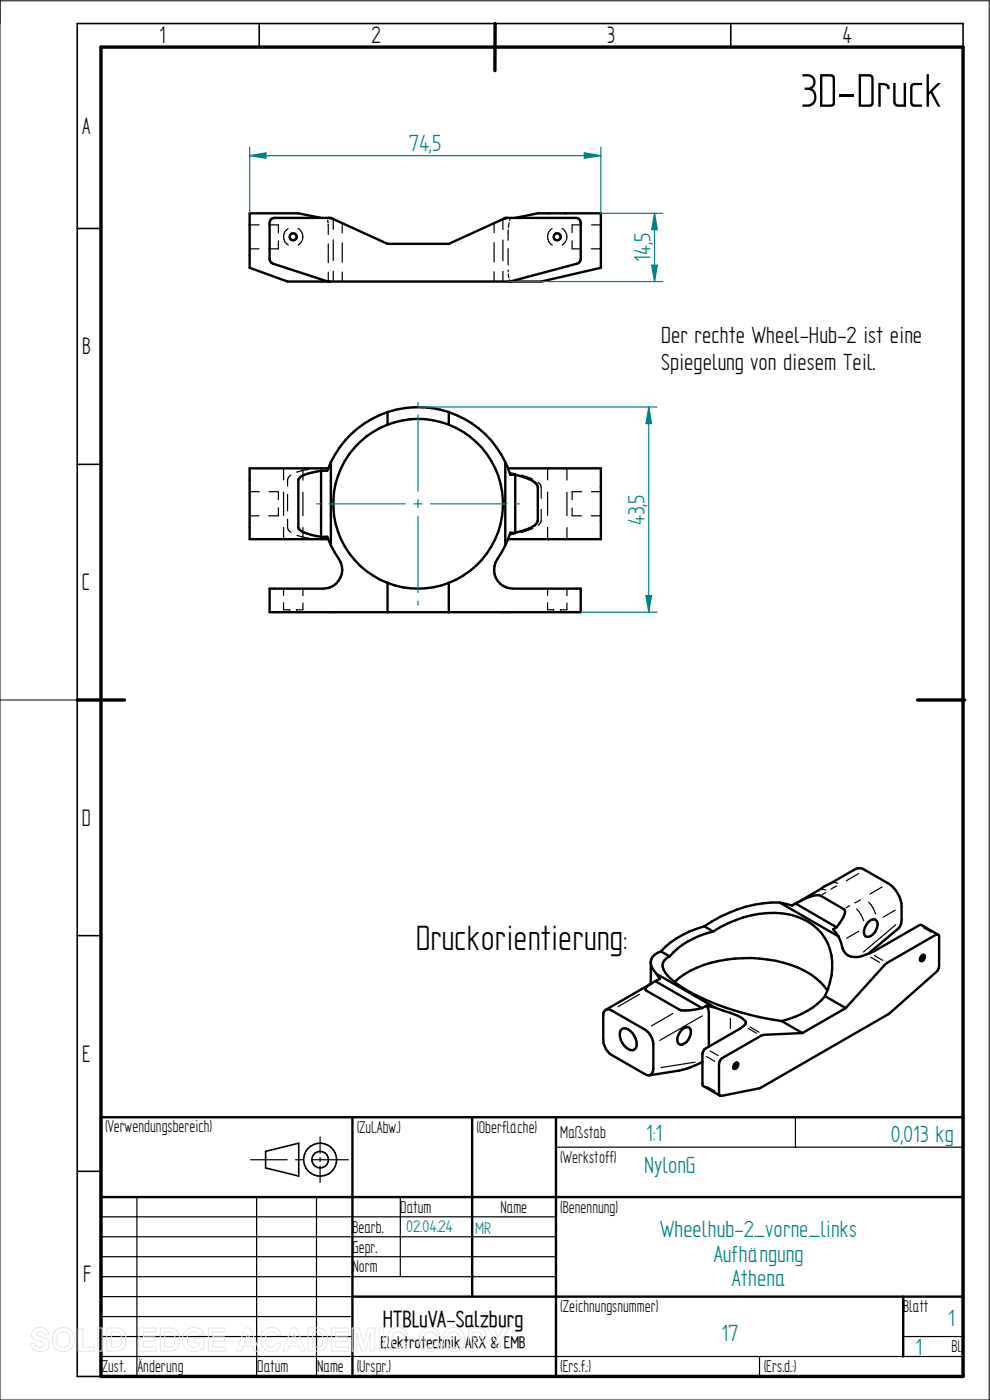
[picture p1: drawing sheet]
<svg xmlns="http://www.w3.org/2000/svg" width="210mm" height="297mm" viewBox="0 0 210 297" stroke-linecap="round" stroke-linejoin="round" font-family="sans-serif">
<path d="M0 0v297h209.8v-296.8h-209.8M0 148.5h16.4" fill="none" stroke="#000" stroke-width=".21"/>
<g fill="none" stroke="#000" stroke-width=".34">
<path d="M55 5v5M105 5v5M155 5v5M204.3 10v-5h-187.9v287h5M16.4 48.5h5M16.4 98.5h5M16.4 148.5h5M16.4 198.5h5M16.4 248.5h5M56.3 244.3l7.1-1.8v7l-7.1-1.7z"/>
<circle cx="67.9" cy="246" r="3.5"/>
<circle cx="67.9" cy="246" r="1.76"/>
</g>
<path d="M21.4 10h182.9v282h-182.9zM105 5v10M16.4 148.5h10M194.6 148.5h10" fill="none" stroke="#000" stroke-width=".72"/>
<g fill="none" stroke="#000" stroke-width=".51">
<path d="M68.1 46.2l-4.8-.9h-10.3v11.5l8 2.9h47.4l14.5-4 .3-.8v-7.7a1.01 1.01 0 0 0-1-1h-15l-.4 .2M69.8 46.2l.8 .2M70.6 46.4l-.4-.2h-12a1.01 1.01 0 0 0-1 1v7.8l.3 .7 11.8 3.9 .6 .1M70.6 46.4l11.6 5.3h13l11.6-5.3M107.7 46.2l-.9 .2M109.3 46.2l4.8-.9h13.4v11.5l-12.7 2.9h-6.7M68.1 99.9l-2.8 .6a2.58 2.58 0 0 0-2 1.4v10a2.25 2.25 0 0 0 2 1.3l2.8 .7M68.1 99.9v14M69.6 99.4h-16.6v15h16.6M70.2 98l-.8 1.9h-1.3M70.2 98v17.7M82.2 87.4v2.7"/>
<path d="M82.2 87.4a20.9 20.9 0 0 1 13 0M82.2 87.4a20.7 20.7 0 0 0-12 10.6M82.2 90.1a18 18 0 0 0-11.5 16.8 18 18 0 0 0 11.5 16.8M82.2 90.1a17.8 17.8 0 0 1 13 0M95.2 87.4v2.7M95.2 87.4a20.5 20.5 0 0 1 12 10.6M95.2 90.1a18 18 0 0 1 11.5 16.8 18 18 0 0 1-11.5 16.8M107.2 98l.6 1.4M107.2 98v17.7M107.8 99.4h19.7v15h-19.7M107.8 99.4l.4 1.3h1.1M68.1 113.9h1.3l.8 1.8"/>
<path d="M70.2 115.7l.8 1.5a5.7 5.7 0 0 1 1.5 4.6 4.1 4.1 0 0 1-3.9 3.1h-11.4v5h66v-5h-14.4a4 4 0 0 1-3.3-6.3l1.7-2.9M107.8 114.4l-.6 1.3M109.3 113h-1.1l-.4 1.4M109.3 100.7l2 .6a4.6 4.6 0 0 1 2.7 1.7l.1 7.4a1.9 1.9 0 0 1-1.2 1.4l-3.6 1.2M109.3 100.7v12.3M82.2 123.7v6.2M82.2 123.7a17.8 17.8 0 0 0 13 0M95.2 123.7v6.2M149.4 196.5a19.7 19.7 0 0 0-9.2 5.3M149.4 196.5l1.9 1.1M151.3 197.6a21.8 21.8 0 0 1 17.4-3.2 10.8 10.8 0 0 1 7.7 12.5l-.8 2.9-.6 1.5M151.3 197.6a17.1 17.1 0 0 0-9.2 5.3"/>
<path d="M165.4 191.5l2.6 .6M165.4 191.5a26.9 26.9 0 0 0-16 5M165.4 191.5l12.5 7.2M168 192.1l13.5-7.7a1.99 1.99 0 0 1 2 .2l4.9 2.8a6.4 6.4 0 0 1 2.9 4.9v2.9l-.3 1.3-.4 .4-6.3 5.4M168.8 191.7l2.1-1.1a5.3 5.3 0 0 1 3.1-.6l5 2.9a1.12 1.12 0 0 1 0 1.5l-1.5 2.3M168.8 191.7l8.7 5M168.8 191.7l-.8 .4M177.5 196.7l-.8 .4 1.2 1.6M184.1 195.7a1.28 1.28 0 0 1 1.9-.3 2.6 2.6 0 0 1-2.1 3.4 1.29 1.29 0 0 1-.4-2zM199 198.3l-3.8-2.1-10.6 6a6.9 6.9 0 0 1-4.1 .7 2.56 2.56 0 0 1-1.8-1.7l-.8-2.5M199 198.3l.2 .5v6.2l-.2 .8-10.7 9.4-27.2 15.7-8.3 1.6-.3-.5v-6.3a1.66 1.66 0 0 1 .7-1.2l8.8-5 8.2-.3M199 198.3h-.5l-10.3 6-8.8 9.6"/>
<path d="M128.5 214.2h.8l.5 .2 7 4a4.1 4.1 0 0 1 1.8 3.1v5.2a1.24 1.24 0 0 1-.9 1.4M128.5 214.2l-.5 .7v.5v5.2a3.9 3.9 0 0 0 1.8 3.2l7 4.1 .9 .2M131.7 218.5a1.28 1.28 0 0 1 2 .2 3.4 3.4 0 0 1 1.1 3.7 1.09 1.09 0 0 1-1.5 .1 3.4 3.4 0 0 1-1.6-4zM138 204.1v4.6M138.3 208.6l-9.8 5.6M139 208.2l-1.2 .7a1.17 1.17 0 0 0-.9 1.1l7.5 4.3 2.6-.1 1.9-.3M139 208.2l9.9 5.7M139.2 206.6l.8 1-1 .6M139.2 206.6l12.5 7.2M140.2 201.8l1.9 1.1M140.2 201.8a2.4 2.4 0 0 0-2 1.6 2.4 2.4 0 0 0 .5 2.5l.5 .7M142.1 202.9a2.09 2.09 0 0 0-1 3.5 21.4 21.4 0 0 0 8.1 5.5 61.9 61.9 0 0 0 16.6 4.7"/>
<path d="M143.1 208.3a22 22 0 0 1 14.5-5 25.6 25.6 0 0 1 14.3 3.4 12.5 12.5 0 0 1 3.6 3.4M144.6 218.5a1.23 1.23 0 0 1 1.8-.3 2.77 2.77 0 0 1-2 3.5 1.38 1.38 0 0 1-.4-2.2zM149.9 213.4l.3 .6 .2 .7v7.3M149.9 213.4l1.8 .4M149.9 213.4l-1 .5M151.7 213.8l4 1.4 1.4 .6a1.74 1.74 0 0 1 1.1 1.3l-1.1 1.1-7.4 4.2a1.66 1.66 0 0 0-.7 1.2l.1 6.7 3.6 2.2M165.8 216.6l4.4 2.6M175 211.3l4.4 2.6M175 211.3a16.7 16.7 0 0 1-9.2 5.3M179.4 213.9l-9.2 5.3M195.6 202.7l.4-.1a.93 .93 0 0 1-.6 1.3l-.2-.1a.91 .91 0 0 1 .4-1.1zM195.8 202.6a.98 .98 0 0 1-.6 1.1"/>
<path d="M21.4 237h182.9v55h-182.9zM74.8 237v55M100.2 237v38.1M117.9 237v55M149 225.3l-1.7 .8-2.5 .8-7.1 1.2M156 225.6l.5-.1a.82 .82 0 0 1-.1 .9 .82 .82 0 0 1-.8 .3 1.11 1.11 0 0 1 .4-1.1zM156.3 225.4l-.1 .6-.6 .6M21.4 254h182.9M74.8 275.1h129.5M191.6 275.1v12.7"/>
<circle cx="62.2" cy="50.2" r=".75"/>
<circle cx="118.2" cy="50.2" r=".75"/>
</g>
<g fill="none" stroke="#000" stroke-width=".25">
<path d="M53 47.7h2M53 52.8h1.9M57.1 47.7h2v1.7M59.1 51.1v1.7h-2.1M61.1 48.5a2.01 2.01 0 0 0 .1 3.5M63.2 48.5a2.01 2.01 0 0 1 0 3.5M69.4 46.2l.1 .2M69.5 46.7l.1 .5M69.6 47.5v2.2M69.6 51.8v3.9M69.6 57.8v1.9M70.7 46.5v2.1"/>
<path d="M70.7 50.9v4.4M70.7 57.5v2.2M72.6 47.3v2.1M72.6 51.5v4.1M72.6 57.7v2M104.8 47.3v2.1M104.8 51.5v4.1M104.8 57.7v2M106.7 46.5v2.2M106.7 50.9v4.4M106.7 57.6v2.1M107.8 52.7v3.5"/>
<path d="M107.8 57.3v.4M107.8 59.7h.1M107.8 48.8v2.2M107.8 58.1l.1 .8M108 47.3l-.1 .9M108 59.7h.1M108 59.4l.1 .3M108.2 46.2l-.1 .5M117.1 48.5a2.01 2.01 0 0 0 .1 3.5M119.2 48.5a2.01 2.01 0 0 1 .1 3.5M121.4 51.1v1.7h2M123.4 47.7h-2v1.7"/>
<path d="M125.4 52.8h2.1M125.5 47.7h2M60.2 99.4v2.4M64.3 99.4v2.5M65.5 99.6l-2.6 .6M68.3 99.4h-1.4M116.2 99.4v2.4M120.3 99.4v2.5M53 104.3h2M53 109.4h1.9M57.1 104.3h2v1.7M59.1 107.7v1.7h-2.1"/>
<path d="M60.2 104.4v4.9M60.2 111.9v2.5M61 104.9v3.5M61 110.2l.1 2.1 .6 .6M61.7 100.8l-.6 .7-.1 1.6M63 113.6l2.6 .6M64.3 104.4v5M64.3 111.9v2.5M67 114.3l1.3 .1M107.9 114.1l-.1 .3M108.1 100.2l1.2 .3M109.3 113.2l-1.2 .3-.1 .2"/>
<path d="M110.6 100.8l2.4 .8M110.7 112.9h.1M113 112.1l-2.3 .8M114.1 102.3l.6 .7 .1 .4v2.3M114.8 108.1v2.3l-.1 .4-.5 .6M116.2 104.4v4.9M116.2 111.9v2.5M120.3 104.4v5M120.3 111.9v2.5M121.4 107.8v1.6h2M123.4 104.3h-2v1.7M125.4 109.4h2.1"/>
<path d="M125.5 104.3h2M60.2 127.9v1.5h1.3v.1M60.2 124.9v1.4M61.5 129.7v.2M62.9 129.4v.1M62.9 129.8v.1M64.3 127.9v1.5h-1.4M64.3 124.9v1.5M116.2 127.9v1.5h1.3M116.2 124.9v1.4M117.4 129.4v.1M117.4 129.7v.2"/>
<path d="M119 129.4v.1M119 129.8v.1M120.3 127.9v1.5h-1.4M120.3 124.9v1.5M174.2 188.7l1 .1M175.2 189.3l-.7 .5M176.7 187.2l1 .2M177.5 188l-1.2 .6M180.2 192.2l-.7 .4M181.7 192.9a6.1 6.1 0 0 1 1.5 2.4M182.1 185.3l-2.6 1.6M182.2 197.6l-2.6 1.5"/>
<path d="M182.5 190.9l-1.2 .7M184.3 191.4a5.9 5.9 0 0 1 1.4 2.5M187.1 188.2l-2.6 1.5M189.9 193.1l-2.6 1.5M190 196.2l-6.8 5.8M195.9 196.8l1.7 1M135.6 210.9l-4.5 2.7M142.7 215l-4.5 2.6M149 215.5l-9 5.2M154.9 216v2.2M158.7 218.1l1.8 1.1M159.1 217.9l1.9 1.1"/>
<path d="M184.7 203.1l1.9 1.1M185.5 202.7l1.8 1.1M147.4 225.3l-7.2 1.2M149.9 224.2l1.7 1M149.9 230.5l1.8 1M150.6 223l1.8 .9M168.7 237v6.4M21.4 258.1h96.5M29 254v38M53.1 246h7.8M54.4 254v38M62.7 246h1.7"/>
<path d="M66.2 246h7.7M67.1 254v38M67.9 241.2v3.5M67.9 245.6v.8M67.9 247.4v3.5M84.9 254v16.8M117.9 243.4h86.4M21.4 270.8h96.5M21.4 266.6h96.5M21.4 262.4h96.5M21.4 275.1h53.4M21.4 279.3h53.4"/>
<path d="M21.4 287.8h182.9M21.4 283.5h53.4M161.1 287.8v4.2M191.6 283.5h12.7"/>
</g>
<g fill="#000">
<circle cx="69.6" cy="59.7" r=".25"/>
<circle cx="108.1" cy="59.7" r=".25"/>
</g>
<path d="M53 31.2v14.1M53 33l3.4-.6v1.2zM127.5 31.2v14.1" fill="none" stroke="#008080" stroke-width=".25"/>
<path d="M53 33l3.4-.6v1.2z" fill="#008080"/>
<path d="M124 32.4l3.5 .6-3.5 .6z" fill="none" stroke="#008080" stroke-width=".25"/>
<path d="M124 32.4l3.5 .6-3.5 .6z" fill="#008080"/>
<path d="M53 33h74.5M107.8 59.7h32.8M127.5 45.3h13.1M138.9 45.3l.5 3.4h-1.1z" fill="none" stroke="#008080" stroke-width=".25"/>
<path d="M138.9 45.3l.5 3.4h-1.1z" fill="#008080"/>
<path d="M138.3 56.3h1.1l-.5 3.4z" fill="none" stroke="#008080" stroke-width=".25"/>
<path d="M138.3 56.3h1.1l-.5 3.4z" fill="#008080"/>
<path d="M138.9 45.3v14.4M88.7 86.4h50.7M123.2 129.9h16.2M137 126.4h1.2l-.6 3.5z" fill="none" stroke="#008080" stroke-width=".25"/>
<path d="M137 126.4h1.2l-.6 3.5z" fill="#008080"/>
<path d="M137.6 86.4l.6 3.5h-1.2z" fill="none" stroke="#008080" stroke-width=".25"/>
<path d="M137.6 86.4l.6 3.5h-1.2z" fill="#008080"/>
<path d="M88.7 85.4v.8M88.7 88v16.2M137.6 86.4v43.5M67.2 106.9h.8M69.8 106.9h16.2M87.8 106.9h1.7M88.7 106v1.7M88.7 109.5v16.2M91.3 106.9h16.2M109.3 106.9h.9M88.7 127.5v.9" fill="none" stroke="#008080" stroke-width=".25"/>
<g fill="none" stroke="#e6e6e6" stroke-width=".21">
<path d="M7.1 282.1a2.02 2.02 0 0 1 3.1 .7l.1 .4h-.9a.9 .9 0 0 0-.8-.7 .9 .9 0 0 0-.9 .5l.1 .3 .5 .2a2.15 2.15 0 0 1 2.1 1.4 1.72 1.72 0 0 1-2.3 1.8l-.7-.2-.7-.7-.2-.8 1-.1a1.06 1.06 0 0 0 .9 1 1.06 1.06 0 0 0 1.1-.7 1.66 1.66 0 0 0-1.6-.8 1.37 1.37 0 0 1-.8-2.3zM11.8 282.3a2.46 2.46 0 0 1 3.1-.2 2.46 2.46 0 0 1 .8 3 2.4 2.4 0 0 1-3.1 1.5 2.4 2.4 0 0 1-1.5-3.1l.2-.5zM12.4 282.9a1.39 1.39 0 0 1 1.7-.3 1.39 1.39 0 0 1 .7 1.6 1.41 1.41 0 0 1-1.4 1.7 1.41 1.41 0 0 1-1.3-1.7l.1-.8zM16.6 281.8h1v4h2.4v.8h-3.4zM20.7 281.7h1v4.9h-1zM22.6 281.7h1.9a2.2 2.2 0 0 1 2.2 2.8 2.02 2.02 0 0 1-2.2 2.1h-1.9zM23.6 282.6a1.8 1.8 0 0 1 2 .5 2.09 2.09 0 0 1-.4 2.6l-1.6 .1zM29.5 281.7h3.6v.9h-2.7v1h2.5v.9h-2.5v1.3h2.7v.8h-3.6zM34 281.7h1.8a2.2 2.2 0 0 1 2.3 2.8 2.02 2.02 0 0 1-2.2 2.1h-1.9zM35 282.6a1.8 1.8 0 0 1 1.9 .5 2.09 2.09 0 0 1-.4 2.6l-1.5 .1zM39.4 282.3a2.33 2.33 0 0 1 3.8 .8l-1 .2a1.37 1.37 0 0 0-1.6-.7 1.37 1.37 0 0 0-.9 1.5 1.56 1.56 0 0 0 .8 1.6 1.56 1.56 0 0 0 1.8-.2v-.6h-1.2v-.9h2.2v2a2.65 2.65 0 0 1-3.1 .5 2.65 2.65 0 0 1-1.5-2.7l.3-1zM44.2 281.7h3.6v.9h-2.6v1h2.4v.9h-2.4v1.3h2.7v.8h-3.7z"/>
<path d="M52 281.7h1.1l1.9 4.9h-1l-.4-1.1h-2l-.4 1.1h-1.1zM52.6 282.9l.6 1.8h-1.3zM56 282.3a2.12 2.12 0 0 1 3.6 .8l-1 .2a1.24 1.24 0 0 0-1.6-.7 1.24 1.24 0 0 0-.7 1.6 1.28 1.28 0 0 0 .4 1.4 1.28 1.28 0 0 0 1.6 0l.4-.8 .9 .3a2.19 2.19 0 0 1-2.5 1.6 2.19 2.19 0 0 1-1.8-2.5l.1-.9zM61.9 281.7h1l2 4.9h-1.1l-.4-1.1h-2l-.4 1.1h-1.1zM62.4 282.9l.7 1.8h-1.4zM65.4 281.7h1.8a2.2 2.2 0 0 1 2.3 2.8 2.02 2.02 0 0 1-2.3 2.1h-1.8zM66.3 282.6a1.8 1.8 0 0 1 2 .5 2.09 2.09 0 0 1-.4 2.6l-1.6 .1zM70.3 281.7h3.6v.9h-2.7v1h2.5v.9h-2.5v1.3h2.8v.8h-3.7zM74.7 281.7h1.5l.9 3.4 .9-3.4h1.5v4.9h-.9l-.1-3.8-.9 3.8h-1l-.9-3.8-.1 3.8h-.9zM80.4 281.7h1v4.9h-1zM82.8 282.3a2.12 2.12 0 0 1 3.6 .8l-.9 .2a1.24 1.24 0 0 0-1.6-.7 1.24 1.24 0 0 0-.8 1.6 1.28 1.28 0 0 0 .5 1.4 1.28 1.28 0 0 0 1.5 0l.4-.8 .9 .3a2.19 2.19 0 0 1-2.5 1.6 2.19 2.19 0 0 1-1.7-2.5l.1-.9zM89.6 282.3a2.12 2.12 0 0 1 3.6 .8l-.9 .2a1.24 1.24 0 0 0-1.6-.7 1.24 1.24 0 0 0-.7 1.6 1.28 1.28 0 0 0 .4 1.4 1.28 1.28 0 0 0 1.5 0l.4-.8 1 .3a2.19 2.19 0 0 1-2.6 1.6 2.19 2.19 0 0 1-1.7-2.5l.1-.9z"/>
<path d="M94.6 282.3a2.46 2.46 0 0 1 3.1-.2 2.46 2.46 0 0 1 .8 3 2.4 2.4 0 0 1-3.1 1.5 2.4 2.4 0 0 1-1.4-3.1l.1-.5zM95.2 282.9a1.39 1.39 0 0 1 1.7-.3 1.39 1.39 0 0 1 .7 1.6 1.41 1.41 0 0 1-1.3 1.7 1.41 1.41 0 0 1-1.4-1.7l.1-.8zM99.4 281.7h1.6a1.61 1.61 0 0 1 2.1 1.5 1.62 1.62 0 0 1-2.1 1.6h-.6v1.8h-1zM100.4 282.6a1.62 1.62 0 0 1 1.7 .3 .7 .7 0 0 1-.1 .8 .7 .7 0 0 1-.7 .2h-.9zM103.4 281.7h1.1l1.2 2 1.1-2h1.2l-1.8 2.9v2h-1v-2z"/>
</g>
<text font-size="11.3" x="169.8" y="22.6">3D-Druck</text>
<text font-size="8.4" x="88.2" y="201.6">Druckorientierung:</text>
<g font-size="5.7">
<text x="33.8" y="9.2">1</text>
<text x="78.8" y="9.2">2</text>
<text x="128.8" y="9.2">3</text>
<text x="178.8" y="9.2">4</text>
<text x="17.4" y="28.4">A</text>
<text x="17.4" y="75.2">B</text>
<text x="17.4" y="125.2">C</text>
<text x="17.4" y="175.2">D</text>
<text x="17.4" y="225.2">E</text>
<text x="17.6" y="271.9">F</text>
</g>
<g font-size="5.6" fill="#008080">
<text x="86.7" y="32.1">74,5</text>
<text x="138" y="55.5" transform="rotate(-90 138 55.5)">14,5</text>
<text x="136.7" y="111.4" transform="rotate(-90 136.7 111.4)">43,5</text>
<text x="137.1" y="242">1:1</text>
<text x="189" y="242.2">0,013 kg</text>
<text x="136.7" y="248.8">NylonG</text>
<text x="140" y="262.4">Wheelhub-2_vorne_links</text>
<text x="151.4" y="267.6">Aufhängung</text>
<text x="155.3" y="272.9">Athena</text>
<text x="201.2" y="281.3">1</text>
<text x="153" y="284.6">17</text>
<text x="194.2" y="287.4">1</text>
</g>
<g font-size="5.6">
<text x="140.3" y="72.7">Der rechte Wheel-Hub-2 ist eine</text>
<text x="140.3" y="78.5">Spiegelung von diesem Teil.</text>
</g>
<text font-size="5.5" x="81.2" y="281.5">HTBLuVA-Salzburg</text>
<g font-size="4.1">
<text x="22.3" y="240.2">(Verwendungsbereich)</text>
<text x="75.7" y="240.4">(Zul.Abw.)</text>
<text x="101.1" y="240.4">(Oberfläche)</text>
<text x="118.8" y="241.4">Maßstab</text>
<text x="118.8" y="246.7">(Werkstoff)</text>
<text x="84.9" y="257.3">Datum</text>
<text x="106.2" y="257.3">Name</text>
<text x="118.8" y="257.3">(Benennung)</text>
<text x="74.8" y="261.5">Bearb.</text>
<text x="74.8" y="265.7">Gepr.</text>
<text x="74.8" y="270">Norm</text>
<text x="118.8" y="278.4">(Zeichnungsnummer)</text>
<text x="191.6" y="278.4">Blatt</text>
<text x="201.8" y="286.9">Bl.</text>
<text x="21.6" y="291.1">Zust.</text>
<text x="29.2" y="291.1">Änderung</text>
<text x="54.6" y="291.1">Datum</text>
<text x="67.3" y="291.1">Name</text>
<text x="75.7" y="291.1">(Urspr.)</text>
<text x="118.8" y="291.1">(Ers.f.:)</text>
<text x="162" y="291.1">(Ers.d.:)</text>
</g>
<g font-size="4" fill="#008080">
<text x="86.2" y="261.5">02.04.24</text>
<text x="100.8" y="261.7">MR</text>
</g>
<text font-size="4" x="80.7" y="286">Elektrotechnik ARX &amp; EMB</text>
</svg>
